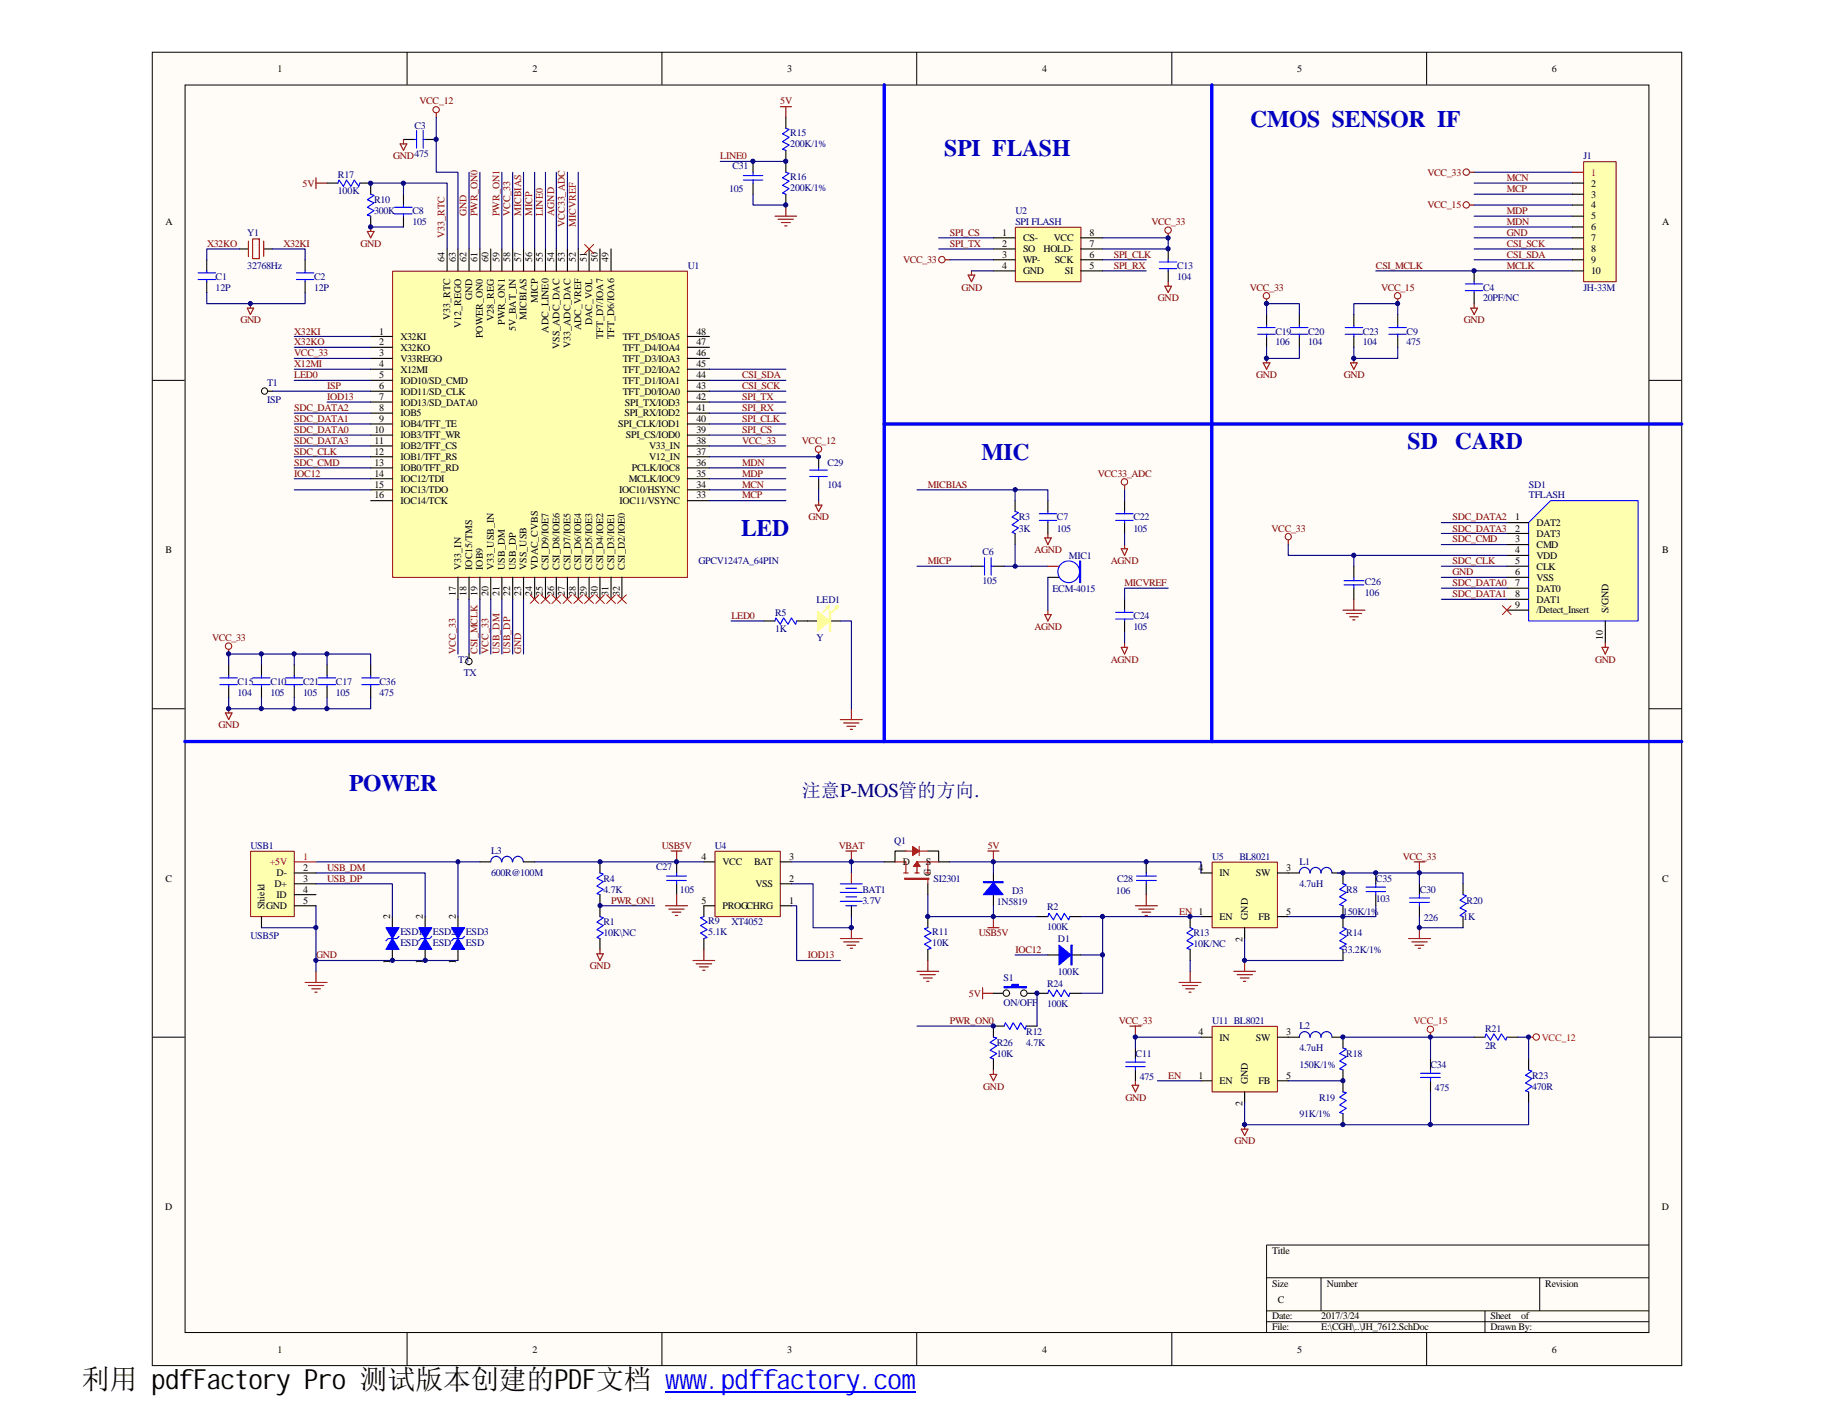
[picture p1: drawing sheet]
<svg xmlns="http://www.w3.org/2000/svg" width="279mm" height="216mm" viewBox="0 0 279 216" stroke-linecap="round" stroke-linejoin="round" font-family="sans-serif">
<path d="M23.2 8h233v200.1h-233z" fill="#fffcf8"/>
<path d="M23.2 8h233v200.1h-233z" fill="none" stroke="#000" stroke-width=".15"/>
<path d="M28.2 13h223v190h-223z" fill="#fffcf8"/>
<g fill="none" stroke="#000" stroke-width=".15">
<path d="M28.2 13h223v190h-223zM62 7.9v5M100.8 7.9v5M139.7 7.9v5M178.5 7.9v5M217.3 7.9v5M23.2 58h5M251.2 58h5M23.2 108h5M251.2 108h5M23.2 158h5M251.2 158h5"/>
<path d="M193 194.7h58.2M193 199.7h58.2M201.3 194.7v5M226.2 199.7v3.3M234.6 194.7v5M251.2 189.7h-58.2v13.3M62 203v5.1M100.8 203v5.1M139.7 203v5.1M178.5 203v5.1M193 201.4h58.2M217.3 203v5.1"/>
</g>
<g fill="none" stroke="#000" stroke-width=".17">
<path d="M31.5 39.6v1.7M36.5 37.9h1.3M40.2 37.9h1.3M46.5 39.6v1.7M61.5 21.3h1.6M64.8 21.3h1.7M178 37.9v1.7M31.5 42.9v1.7M46.5 42.9v1.7M178 41.3v1.6M171.3 76.3v1.6M171.3 79.6v1.7"/>
<path d="M116.4 94.6h1.7M121.4 94.6h1.6M34.8 101.3v1.7M34.8 104.6v1.7M39.8 101.3v1.7M39.8 104.6v1.7"/>
</g>
<path d="M37.8 36.7v2.4M38.5 36.4h1v3h-1zM40.2 36.7v2.4" fill="none" stroke="#bf0000" stroke-width=".17"/>
<g fill="none" stroke="#00f" stroke-width=".17">
<path d="M63.5 19.9v2.7M64.5 19.9v2.7M63.1 21.3h.4M64.5 21.3h.3M176.6 39.9h2.7M178 39.6v.3M30.2 41.6h2.7M30.2 42.6h2.7M31.5 41.3v.3M31.5 42.6v.3M45.2 41.6h2.6M45.2 42.6h2.6"/>
<path d="M46.5 41.3v.3M46.5 42.6v.3M176.6 40.9h2.7M178 40.9v.4M170 78.3h2.6M170 79.3h2.6M171.3 77.9v.4M171.3 79.3v.3M118.1 94.6l.1-.5 .7 1 .5-1 .7 1 .5-1 .6 1 .2-.5M33.5 103.3h2.7M33.5 104.3h2.7M34.8 103v.3"/>
<path d="M34.8 104.3v.3M38.5 103.3h2.6M38.5 104.3h2.6M39.8 103v.3M39.8 104.3v.3"/>
</g>
<path d="M31.5 44.6v1.7h15v-1.7M39.8 99.7v1.6M39.8 106.3v1.7" fill="none" stroke="#000080" stroke-width=".17"/>
<path d="M37.7 46.9h1l-.6 1zM38.1 46.3v.6M124.2 77h1l-.5 .9zM124.7 76.3v.7M171.3 74v.6M34.8 99v.7M170.8 83.6h1l-.5 1zM171.3 83v.6M34.3 108.6h1l-.5 1zM34.8 108v.6" fill="none" stroke="#800000" stroke-width=".17"/>
<g fill="none" stroke="#800000" stroke-width=".15">
<circle cx="171.3" cy="73.4" r=".49"/>
<circle cx="34.8" cy="98.4" r=".49"/>
</g>
<path d="M154.7 34.7h10v8.2h-10z" fill="#ffffb0"/>
<g fill="none" stroke="#800000" stroke-width=".15">
<path d="M154.7 34.6h10v8.3h-10z"/>
<circle cx="143.5" cy="39.6" r=".48"/>
<circle cx="177.9" cy="35.1" r=".49"/>
</g>
<path d="M151.3 36.2h3.3M151.3 37.9h3.3M151.3 39.6h3.3M164.6 36.2h3.4M164.6 37.9h3.4M164.6 39.6h3.4M151.3 41.3h3.3M164.6 41.3h3.4M206.2 86.3v1.7M206.2 89.6v1.7M49.8 101.3v1.7M49.8 104.6v1.7" fill="none" stroke="#000" stroke-width=".17"/>
<path d="M144 39.6h.7M178 35.6v.6M147.5 41.9h1l-.5 1zM148 41.3v.6M177.5 43.6h1l-.5 1zM178 42.9v.7M204.6 93h3.3M205.1 93.5h2.3M205.6 94h1.3M206.1 94.4h.3M206.2 91.3v1.7" fill="none" stroke="#800000" stroke-width=".17"/>
<path d="M143 36.2h8.3M143 37.9h8.3M144.7 39.6h6.6M168 39.6h6.6M148 41.3h3.3M168 41.3h6.6" fill="none" stroke="#000080" stroke-width=".17"/>
<path d="M204.8 89.1h3M204.8 88.5h3M206.2 88v.5M206.2 89.1v.5M48.5 103.3h2.6M48.5 104.3h2.6M49.8 103v.3M49.8 104.3v.3" fill="none" stroke="#00f" stroke-width=".17"/>
<path d="M236.2 76.3h13.4v18.3h-16.7v-15z" fill-rule="evenodd" fill="#ffffb0" stroke="#00f" stroke-width=".15"/>
<g fill="none" stroke="#000" stroke-width=".17">
<path d="M154.6 76.3v1.6M159.6 76.3v1.6M159.6 79.6v1.7M229.6 79.6h3.3M148 86.3h1.7M151.3 86.3h1.7M154.6 81.3v1.7M159.6 88h1.7M171.3 91.3v1.7M171.3 94.6v1.7M229.6 81.3h3.3M229.6 83h3.3"/>
<path d="M229.6 84.6h3.3M229.6 86.3h3.3M229.6 88h3.3M229.6 89.6h3.3M229.6 91.3h3.3M229.6 93h3.3M244.6 94.6v3.4"/>
</g>
<path d="M154.6 74.6v1.7M139.7 86.3h8.3M153 86.3h6.6M154.6 83v3.3M219.6 83h10M219.6 86.3h10M219.6 89.6h10M219.6 88h10M219.6 81.3h10M219.6 91.3h10" fill="none" stroke="#000080" stroke-width=".17"/>
<circle cx="196.2" cy="81.8" r=".48" fill="none" stroke="#800000" stroke-width=".15"/>
<path d="M159.2 93.6h.9l-.5 1zM159.6 93v.6M170.8 98.6h1l-.5 1.1zM171.3 98v.6M196.3 82.3v.7" fill="none" stroke="#800000" stroke-width=".17"/>
<path d="M228.9 92.3l1.3 1.3M230.2 92.3l-1.3 1.3" fill="none" stroke="#f00" stroke-width=".15"/>
<g fill="none" stroke="#00f" stroke-width=".17">
<path d="M154.6 77.9l.6 .2-1 .7 1 .5-1 .7 1 .4-1 .7 .4 .2M158.3 78.3h2.7M158.3 79.3h2.7M159.6 77.9v.4M159.6 79.3v.3M149.7 86.3h.3M150 85v2.6M151 86.3h.3M151 85v2.6M170 93.3h2.6M170 94.3h2.6M171.3 93v.3"/>
<path d="M171.3 94.3v.3"/>
<circle cx="162.8" cy="87.1" r="1.65"/>
</g>
<path d="M159.6 86.3h1.7" fill="none" stroke="#f00" stroke-width=".17"/>
<path d="M164.5 85.5h.1v3.3h-.1z" fill-rule="evenodd" fill="#00f" stroke="#00f" stroke-width=".15"/>
<path d="M59.9 41.4h44.8v46.6h-44.8z" fill="#ffffb0"/>
<g fill="none" stroke="#800000" stroke-width=".15">
<path d="M59.8 41.3h44.9v46.7h-44.9z"/>
<circle cx="66.4" cy="16.7" r=".48"/>
<circle cx="124.7" cy="68.4" r=".49"/>
</g>
<g fill="none" stroke="#000" stroke-width=".17">
<path d="M61.5 29.6v1.6M61.5 32.9v1.7M68.1 37.9v3.4M69.8 37.9v3.4M71.5 37.9v3.4M73.1 37.9v3.4M74.8 37.9v3.4M76.5 37.9v3.4M78.1 37.9v3.4M79.8 37.9v3.4M81.4 37.9v3.4M83.1 37.9v3.4"/>
<path d="M84.8 37.9v3.4M86.4 37.9v3.4M88.1 37.9v3.4M89.7 37.9v3.4M91.4 37.9v3.4M93.1 37.9v3.4M56.5 52.9h3.3M56.5 56.3h3.3M56.5 59.6h3.3M56.5 58h3.3M56.5 54.6h3.3M56.5 51.3h3.3"/>
<path d="M104.7 52.9h3.4M104.7 56.3h3.4M104.7 59.6h3.4M104.7 58h3.4M104.7 54.6h3.4M104.7 51.3h3.4M56.5 76.3h3.3M56.5 74.6h3.3M56.5 72.9h3.3M56.5 71.3h3.3M56.5 67.9h3.3M56.5 66.3h3.3"/>
<path d="M56.5 69.6h3.3M56.5 64.6h3.3M56.5 62.9h3.3M56.5 61.3h3.3M104.7 76.3h3.4M104.7 74.6h3.4M104.7 72.9h3.4M104.7 71.3h3.4M104.7 67.9h3.4M104.7 66.3h3.4M104.7 69.6h3.4M104.7 64.6h3.4"/>
<path d="M104.7 62.9h3.4M104.7 61.3h3.4M69.8 88v3.3M71.5 88v3.3M73.1 88v3.3M74.8 88v3.3M76.5 88v3.3M78.1 88v3.3M79.8 88v3.3M81.4 88v3.3M83.1 88v3.3M84.8 88v3.3"/>
<path d="M86.4 88v3.3M88.1 88v3.3M89.7 88v3.3M91.4 88v3.3M93.1 88v3.3M94.7 88v3.3M91.4 131.3v1.7M91.4 136.3v1.7M103.1 131.3v1.7M103.1 134.7v1.6M107.2 138v1.7M129.7 138v1.7"/>
<path d="M138 129.7h-1.6v1.6h-1.7M141.4 129.7h1.6v1.6h1.7M141.4 134.7v1.6M141.4 139.7v1.7M151.3 133v1.7M151.3 136.3v1.7M174.6 131.3v1.7M174.6 134.7v1.6M181.3 139.7v1.7M216.2 134.7v1.6M216.2 138v1.7M107.2 143v1.7"/>
<path d="M141.4 144.7v1.6M151.3 156.3h1.7M156.3 156.3h1.7M181.3 144.7v1.6"/>
</g>
<path d="M89.1 37.3l1.3 1.3M90.4 37.3l-1.3 1.3M80.8 90.6l1.3 1.3M82.1 90.6l-1.3 1.3" fill="none" stroke="#f00" stroke-width=".15"/>
<g fill="none" stroke="#000080" stroke-width=".17">
<path d="M71.5 26.2v11.7M73.1 26.2v11.7M76.5 26.2v11.7M78.1 26.2v11.7M79.8 26.2v11.7M81.4 26.2v11.7M84.8 26.2v11.7M86.4 26.2v11.7M88.1 26.2v11.7M44.8 51.3h11.7M44.8 52.9h11.7M44.8 54.6h11.7"/>
<path d="M108.1 56.3h11.6M44.8 71.3h11.7M44.8 67.9h11.7M44.8 66.3h11.7M44.8 64.6h11.7M44.8 69.6h11.7M108.1 76.3h11.6M108.1 74.6h11.6M108.1 72.9h11.6M108.1 71.3h11.6M108.1 67.9h11.6M108.1 66.3h11.6"/>
<path d="M108.1 64.6h11.6M108.1 62.9h11.6M108.1 61.3h11.6M69.8 91.3v8.4M74.8 91.3v8.4M76.5 91.3v8.4M78.1 91.3v8.4M79.8 91.3v8.4M111.4 94.6h5"/>
</g>
<g fill="none" stroke="#00f" stroke-width=".17">
<path d="M60.1 31.6h2.7M60.1 32.6h2.7M61.5 31.2v.4M61.5 32.6v.3M91.4 133l.5 .2-1 .6 1 .5-1 .7 1 .5-1 .6 .5 .2M101.6 134.2h3M101.6 133.5h3M103.1 133v.5M103.1 134.2v.5M107.2 139.7l-.5 .1 1 .7-1 .5 1 .6-1 .6 1 .6-.5 .2M128 134.7h3.4M128 137.3h3.4"/>
<path d="M128 136h3.4M128.9 135.3h1.6M128.9 138h1.6M128.9 136.7h1.6M149.8 134.3h3v.2h-3zM173.1 134.2h3M173.1 133.5h3M174.6 133v.5M174.6 134.2v.5M214.8 137.5h3M214.8 136.8h3M216.2 136.3v.5"/>
<path d="M216.2 137.5v.5M141.4 141.4l-.6 .1 1.1 .7-1.1 .5 1.1 .6-1.1 .5 1.1 .7-.5 .2M153 156.3l.2-.5 .6 1 .5-1 .7 1 .5-1 .7 1 .1-.5M181.3 141.4l.5 .1-1 .7 1 .5-1 .6 1 .5-1 .7 .5 .2"/>
</g>
<g fill="none" stroke="#800000" stroke-width=".17">
<path d="M66.5 17.2v.7M56 35.3h1l-.5 .9zM56.5 34.6v.7M61 21.9h1l-.5 1zM61.5 21.3v.6M124.7 69v.6M159.2 82h.9l-.5 1zM159.6 81.3v.7M128 109.6h3.4M128.5 110.2h2.4M129 110.7h1.3M129.5 111.1h.4"/>
<path d="M129.7 108v1.6M101.4 138h3.3M101.9 138.5h2.3M102.2 129.7h1.7M102.4 139h1.3M102.9 139.5h.4M103.1 129.7v1.6M103.1 136.3v1.7M128.9 129.7h1.6M129.7 129.7v1.6M151.3 139.7v1.7M173 138h3.3"/>
<path d="M173.5 138.5h2.3M174 139h1.3M174.5 139.5h.3M174.6 136.3v1.7M128 143h3.4M128.5 143.5h2.4M129 144h1.3M129.5 144.5h.4M129.7 141.4v1.6M139.7 148h3.3M140.2 148.5h2.3M140.7 149h1.3"/>
<path d="M141.2 149.5h.3M141.4 146.3v1.7M150.5 141.4h1.7M179.6 149.7h3.4M180.1 150.2h2.4M180.6 150.7h1.3M181.1 151.2h.3M181.3 148v1.7M214.6 143h3.3M215.1 143.5h2.3M215.6 144h1.3M216.1 144.5h.3"/>
<path d="M216.2 141.4v1.6"/>
</g>
<path d="M134.7 64.6h121.5" fill="none" stroke="#00f" stroke-width=".51"/>
<g fill="none" stroke="#f00" stroke-width=".17">
<path d="M129.7 133v1.7M136.4 131.3h1.6v1.7M137.7 133h.6M137.8 133.8h3.7v.2h-3.7zM138 129.7h1M139 129l1 .7-1 .6zM139.4 133h.6M139.7 131.3l.5 .7h-1zM139.7 132v1M139.7 131.3h3.3M140 129v1.3M140 129.7h1.4"/>
<path d="M141 133h.7M141.4 131.3v1.7M141.4 134v.7"/>
</g>
<g fill="#f00" stroke="#f00" stroke-width=".15">
<path d="M139.7 131.3l.5 .7h-1z" fill-rule="evenodd"/>
<path d="M139 129l1 .7-1 .6z" fill-rule="evenodd"/>
</g>
<path d="M151.3 134.5l1.5 1.8h-3z" fill-rule="evenodd" fill="#00f" stroke="#00f" stroke-width=".17"/>
<path d="M109 129.8h9.9v9.9h-9.9z" fill="#ffffb0"/>
<path d="M108.9 129.7h10v10h-10z" fill="none" stroke="#800000" stroke-width=".15"/>
<path d="M107.2 131.3h1.7M107.2 138h1.7M118.9 131.3h1.7M118.9 134.7h1.7M118.9 138h1.7M196.3 133h1.7M202.9 133h1.7v1.7M204.6 138v3.4M204.6 144.7v1.6" fill="none" stroke="#000" stroke-width=".17"/>
<g fill="none" stroke="#800000" stroke-width=".17">
<path d="M150.5 129.7h1.7M151.3 129.7v1.6M215.4 131.3h1.7M216.2 131.3v1.7M46.5 149.7h3.3M47 150.2h2.3M47.5 150.7h1.3M48 151.2h.3M48.1 148v1.7M105.6 146.3h3.3M106 146.9h2.4M106.6 147.3h1.3"/>
<path d="M107.1 147.8h.3M107.2 144.7v1.6M149.7 150.5v1.7M149.7 151.3h1.6"/>
</g>
<path d="M91.4 138h8.3M120.6 131.3h14.1M129.7 131.3v1.7M144.7 131.3h38.3v1.7M151.3 131.3v1.7M151.3 138v1.7M164.6 139.7h3.4v11.6h-3.4M154.6 145.5h5M158 151.3v5M164.6 145.5h3.4" fill="none" stroke="#000080" stroke-width=".17"/>
<path d="M184.6 12.9v100.1" fill="none" stroke="#00f" stroke-width=".51"/>
<path d="M198 133a.81 .81 0 0 1 .8-.8 .81 .81 0 0 1 .8 .8M199.6 133a.83 .83 0 0 1 .8-.8 .83 .83 0 0 1 .9 .8 .83 .83 0 0 1 .8-.8 .83 .83 0 0 1 .8 .8" fill="none" stroke="#0000bf" stroke-width=".17"/>
<path d="M204.6 134.7l.5 .1-1 .7 1 .5-1 .7 1 .5-1 .6 .5 .2M204.6 141.4l.5 .1-1 .7 1 .5-1 .6 1 .5-1 .7 .5 .2" fill="none" stroke="#00f" stroke-width=".17"/>
<path d="M184.7 131.4h9.9v10h-9.9z" fill="#ffffb0"/>
<g fill="none" stroke="#800000" stroke-width=".15">
<path d="M184.7 131.4h9.9v10h-9.9z"/>
<circle cx="192.9" cy="45.1" r=".49"/>
<circle cx="212.9" cy="45.1" r=".49"/>
</g>
<g fill="none" stroke="#000" stroke-width=".17">
<path d="M119.7 17.9v1.7M49.8 27.9h1.7M54.8 27.9h1.7v1.7M56.5 32.9v1.7M114.7 24.6v1.6M114.7 27.9v1.7M119.7 22.9v3.3M119.7 29.6v1.6M193 47.9v1.7M193 51.3v1.6M198 47.9v1.7M198 51.3v1.6"/>
<path d="M206.2 47.9v1.7M206.2 51.3v1.6M212.9 47.9v1.7M212.9 51.3v1.6M124.7 69.6v1.7M124.7 72.9v1.7M183 139.7h1.6M183 133h1.6M194.6 139.7h1.7M194.6 133h1.7M151.3 151.3h2.5M189.6 141.4v1.6"/>
</g>
<g fill="none" stroke="#800000" stroke-width=".17">
<path d="M118.9 16.3h1.7M119.7 16.3v1.6M48.1 27.1v1.6M48.1 27.9h1.7M118.1 32.9h3.3M118.5 33.4h2.4M119 33.9h1.4M119.5 34.4h.4M119.7 31.2v1.7M192.4 55.3h1.1l-.5 1zM193 45.6v.7M193 54.6v.7"/>
<path d="M212.9 45.6v.7M188 148h3.3M188.5 148.5h2.3M188.9 149h1.4M189.4 149.5h.4M189.6 146.3v1.7"/>
</g>
<g fill="none" stroke="#000080" stroke-width=".17">
<path d="M56.5 34.6h5M83.1 26.2v11.7M109.7 24.6h10M114.7 29.6v1.6h5M108.1 58h11.6M108.1 59.6h11.6M193 52.9v1.7h5v-1.7M193 47.9v-1.6h5v1.6M44.8 62.9h11.7M124.7 74.6v1.7M71.5 91.3v8.4M73.1 91.3v8.4"/>
<path d="M189.6 143v3.3h15"/>
</g>
<g fill="none" stroke="#00f" stroke-width=".17">
<path d="M119.7 19.6l.5 .1-1 .7 1 .5-1 .7 1 .5-1 .6 .5 .2M51.5 27.9l.1-.5 .7 1 .5-1 .7 1 .5-1 .7 1 .1-.5M56.5 29.6l.5 .2-1 .6 1 .5-1 .7 1 .5-1 .7 .5 .1M113.2 27.4h3M113.2 26.8h3M114.7 26.2v.6M114.7 27.4v.5M119.7 26.2l.5 .2-1 .7 1 .5-1 .6 1 .5-1 .7 .5 .2M191.6 49.9h2.7M191.6 50.9h2.7M193 49.6v.3M193 50.9v.4"/>
<path d="M196.6 49.9h2.7M196.6 50.9h2.7M198 49.6v.3M198 50.9v.4M204.9 49.9h2.7M204.9 50.9h2.7M206.2 49.6v.3M206.2 50.9v.4M211.6 49.9h2.6M211.6 50.9h2.6M212.9 49.6v.3M212.9 50.9v.4"/>
<path d="M123.4 71.6h2.6M123.4 72.6h2.6M124.7 71.3v.3M124.7 72.6v.3"/>
</g>
<circle cx="153.3" cy="151.3" r=".49" fill="#fffcf8" stroke="#000" stroke-width=".15"/>
<path d="M155.5 151.3h2.5" fill="none" stroke="#000" stroke-width=".17"/>
<circle cx="156" cy="151.3" r=".49" fill="#fffcf8" stroke="#000" stroke-width=".15"/>
<g fill="none" stroke="#00f" stroke-width=".17">
<path d="M153 150.3h3.3v.2M153 150.5h3.3M153 150.3v.2M153 150.3l3.3 .2M154.2 150.3v-.3h1v.3M154.2 150.3h1M154.2 150.2h1M154.2 150l1 .2M154.2 150.2l1 .1M155.2 150l-1 .2M155.2 150.2l-1 .1M156.3 150.3l-3.3 .2"/>
<path d="M204.6 159.7l.5 .2-1 .6 1 .5-1 .7 1 .5-1 .7 .5 .1M204.6 166.4l.5 .1-1 .7 1 .5-1 .7 1 .5-1 .6 .5 .2M216.4 164.2h3M216.4 163.5h3M217.9 163v.5M217.9 164.2v.5"/>
</g>
<path d="M171.3 96.3v1.7M178 89.6h-6.7v1.7" fill="none" stroke="#000080" stroke-width=".17"/>
<path d="M196.3 158h1.7M202.9 158h1.7v1.7M204.6 163v3.4M204.6 169.7v1.7M217.9 161.3v1.7M217.9 164.7v1.7" fill="none" stroke="#000" stroke-width=".17"/>
<path d="M198 158a.81 .81 0 0 1 .8-.8 .81 .81 0 0 1 .8 .8M199.6 158a.83 .83 0 0 1 .8-.8 .83 .83 0 0 1 .9 .8 .83 .83 0 0 1 .8-.8 .83 .83 0 0 1 .8 .8" fill="none" stroke="#0000bf" stroke-width=".17"/>
<path d="M189.1 172h1l-.5 1zM189.6 171.4v.6" fill="none" stroke="#800000" stroke-width=".17"/>
<circle cx="234" cy="158" r=".49" fill="none" stroke="#f00" stroke-width=".15"/>
<path d="M232.9 158h.7" fill="none" stroke="#f00" stroke-width=".17"/>
<path d="M184.7 156.4h9.9v10h-9.9z" fill="#ffffb0"/>
<g fill="none" stroke="#800000" stroke-width=".15">
<path d="M184.7 156.4h9.9v10h-9.9z"/>
<circle cx="223.4" cy="26.2" r=".48"/>
<circle cx="223.4" cy="31.2" r=".48"/>
</g>
<g fill="none" stroke="#000" stroke-width=".17">
<path d="M44.8 101.3v1.7M44.8 104.6v1.7M91.4 138v1.7M209.6 133v1.7M209.6 136.3v1.7M222.9 134.7v1.6M222.9 139.7v1.7M91.4 143v1.7M151.3 156.3v1.7M183 158h1.6M194.6 158h1.7M224.6 158h1.6"/>
<path d="M229.6 158h1.6M151.3 161.3v1.7M183 164.7h1.6M189.6 166.4v1.6M194.6 164.7h1.7M232.9 161.3v1.7M232.9 166.4v1.6"/>
</g>
<g fill="none" stroke="#00f" stroke-width=".17">
<path d="M43.5 103.3h2.6M43.5 104.3h2.6M44.8 103v.3M44.8 104.3v.3M91.4 139.7l.5 .1-1 .7 1 .5-1 .6 1 .6-1 .6 .5 .2M208.1 135.8h3M208.1 135.2h3M209.6 134.7v.5M209.6 135.8v.5M222.9 136.3l.5 .2-1 .7 1 .5-1 .6 1 .5-1 .7 .5 .2M151.3 158l.5 .2-1 .6 1 .5-1 .7 1 .5-1 .7 .5 .1M226.2 158l.2-.5 .7 1 .5-1 .6 1 .5-1 .7 1 .2-.5"/>
<path d="M232.9 163l.5 .2-1 .6 1 .5-1 .7 1 .5-1 .7 .5 .2"/>
</g>
<circle cx="217.9" cy="156.8" r=".49" fill="none" stroke="#f00" stroke-width=".15"/>
<path d="M217.9 157.4v.6" fill="none" stroke="#f00" stroke-width=".17"/>
<path d="M223.9 31.2h.7M223.9 26.2h.7M205.7 55.3h1.1l-.6 1zM206.2 54.6v.7M244.1 98.6h.9l-.4 1.1zM244.6 98v.6M90.9 145.3h1l-.5 1zM91.4 144.7v.6M150.8 163.7h1l-.5 1zM151.3 163v.7" fill="none" stroke="#800000" stroke-width=".17"/>
<g fill="none" stroke="#000080" stroke-width=".17">
<path d="M66.5 17.9v8.3h3.3v11.7M36.5 37.9h-5v1.7M41.5 37.9h5v1.7M56.5 27.9h11.6v10M61.5 27.9v1.7M168 36.2h10v1.7h-10M224.6 26.2h15M224.6 27.9h15M224.6 29.6h15M224.6 31.2h15M224.6 32.9h15M224.6 34.6h15"/>
<path d="M224.6 36.2h15M224.6 37.9h15M224.6 39.6h15M44.8 56.3h11.7M206.2 47.9v-1.6h6.7v1.6M206.2 52.9v1.7h6.7v-1.7M49.8 61.3h6.7M108.1 69.6h16.6M139.7 74.6h19.9v1.7M171.3 74.6v1.7M219.6 79.6h10M44.8 99.7v1.6"/>
<path d="M159.6 88v5M171.3 81.3v1.7M229.6 84.6h-23.4v1.7M34.8 101.3v-1.6h15v1.6M34.8 106.3v1.7h15v-1.7M44.8 106.3v1.7M81.4 131.3h25.8M120.6 138h.8v8.3h6.6M120.6 134.7h3.3v6.7h5.8v-1.7M141.4 136.3v3.4h16.6M209.6 138v1.7h-13.3M216.2 133v1.7"/>
<path d="M139.7 156.3h11.6M204.6 158h20M217.9 158v3.3M189.6 168v3.4h43.3v-3.4M196.3 164.7h8.3M217.9 166.4v5"/>
</g>
<path d="M134.7 12.9v100.1M28.2 113h228" fill="none" stroke="#00f" stroke-width=".51"/>
<path d="M241.3 24.7h4.9v18.2h-4.9z" fill="#ffffb0"/>
<path d="M241.3 24.6h4.9v18.3h-4.9z" fill="none" stroke="#800000" stroke-width=".15"/>
<path d="M239.6 26.2h1.6" fill="none" stroke="#f00" stroke-width=".17"/>
<path d="M239.6 27.9h1.6M239.6 29.6h1.6M239.6 31.2h1.6M239.6 32.9h1.6M239.6 34.6h1.6M239.6 36.2h1.6M239.6 37.9h1.6M239.6 39.6h1.6M239.6 41.3h1.6M71.5 99.7v1.6" fill="none" stroke="#000" stroke-width=".17"/>
<path d="M203.8 133h19.1v1.7M216.2 139.7v1.7h6.7M231.2 158h1.7v3.3" fill="none" stroke="#000080" stroke-width=".17"/>
<path d="M82.4 90.6l1.4 1.3M83.8 90.6l-1.4 1.3M84.1 90.6l1.3 1.3M85.4 90.6l-1.3 1.3M85.8 90.6l1.3 1.3M87.1 90.6l-1.3 1.3M87.4 90.6l1.4 1.3M88.8 90.6l-1.4 1.3M89.1 90.6l1.3 1.3M90.4 90.6l-1.3 1.3" fill="none" stroke="#f00" stroke-width=".15"/>
<circle cx="71.4" cy="100.8" r=".49" fill="#fffcf8" stroke="#000" stroke-width=".15"/>
<g fill="none" stroke="#000" stroke-width=".17">
<path d="M39.8 59.6h1.7M56.5 101.3v1.7M56.5 104.6v1.7M59.8 139.7v1.7M64.8 139.7v1.7M69.8 139.7v1.7M73.1 131.3h1.7M79.8 131.3h1.6M158 139.7h1.6M163 139.7h1.6M59.8 144.7v1.6M64.8 144.7v1.6"/>
<path d="M69.8 144.7v1.6M158 151.3h1.6M163 151.3h1.6M173 159.7v1.6M173 163v1.7"/>
</g>
<g fill="none" stroke="#00f" stroke-width=".17">
<path d="M55.1 103.3h2.7M55.1 104.3h2.7M56.5 103v.3M56.5 104.3v.3M159.6 139.7l.2-.6 .7 1.1 .5-1.1 .7 1.1 .4-1.1 .7 1.1 .2-.5M60.8 142.7l-.3 .3h-1.4l-.3 .3M65.8 142.7l-.4 .3h-1.3l-.3 .3M70.8 142.7l-.4 .3h-1.3l-.3 .3M159.6 151.3l.2-.5 .7 1 .5-1 .7 1 .4-1 .7 1 .2-.5M171.5 162.5h3M171.5 161.8h3M173 161.3v.5"/>
<path d="M173 162.5v.5"/>
</g>
<g fill="none" stroke="#000080" stroke-width=".17">
<path d="M41.5 59.6h15M209.6 41.3h30M44.8 72.9h11.7M49.8 99.7h6.7v1.6M128 94.6h1.7v13.4M196.3 83v1.6h9.9M56.5 106.3v1.7h-6.7M48.1 133h16.7v6.7M48.1 134.7h11.7v5M48.1 131.3h25M48.1 138v8.3M69.8 131.3v8.4"/>
<path d="M168 139.7h15M69.8 146.3h-21.7v1.7M181.3 146.3v1.7M183 158h-10v1.7M176.3 164.7h6.7"/>
</g>
<path d="M74.8 131.3a.83 .83 0 0 1 .8-.8 .83 .83 0 0 1 .8 .8M76.5 131.3a.81 .81 0 0 1 .8-.8 .81 .81 0 0 1 .8 .8M78.1 131.3a.81 .81 0 0 1 .8-.8 .81 .81 0 0 1 .8 .8" fill="none" stroke="#0000bf" stroke-width=".17"/>
<g fill="#00f" stroke="#00f" stroke-width=".17">
<path d="M58.8 141.4h2l-1 1.6z" fill-rule="evenodd"/>
<path d="M59.8 143l1 1.7h-2z" fill-rule="evenodd"/>
<path d="M63.8 141.4h2l-1 1.6z" fill-rule="evenodd"/>
<path d="M64.8 143l1 1.7h-2z" fill-rule="evenodd"/>
<path d="M68.8 141.4h2l-1 1.6z" fill-rule="evenodd"/>
<path d="M69.8 143l1 1.7h-2z" fill-rule="evenodd"/>
</g>
<path d="M172.1 156.3h1.7M173 156.3v1.7M172.5 165.4h1l-.5 1zM173 164.7v.7" fill="none" stroke="#800000" stroke-width=".17"/>
<circle cx="40.3" cy="59.6" r=".48" fill="#fffcf8" stroke="#000" stroke-width=".15"/>
<path d="M224.6 41.3v1.6M224.6 44.6v1.7M123 94.6h1.7M126.5 94.6h1.5M159.6 145.5h1.7M163 145.5h1.6" fill="none" stroke="#000" stroke-width=".17"/>
<path d="M223.2 43.3h2.7M223.2 44.3h2.7M224.6 42.9v.4M224.6 44.3v.3M163.2 144h.1v3h-.1z" fill="none" stroke="#00f" stroke-width=".17"/>
<path d="M224.1 46.9h1l-.5 1zM224.6 46.3v.6" fill="none" stroke="#800000" stroke-width=".17"/>
<path d="M161.3 144l1.9 1.5-1.9 1.5z" fill-rule="evenodd" fill="#00f" stroke="#00f" stroke-width=".17"/>
<path d="M44.8 74.6h11.7" fill="none" stroke="#000080" stroke-width=".17"/>
<path d="M90.8 90.6l1.3 1.3M92.1 90.6l-1.3 1.3M92.4 90.6l1.4 1.3M93.8 90.6l-1.4 1.3M94.1 90.6l1.3 1.3M95.4 90.6l-1.3 1.3" fill="none" stroke="#f00" stroke-width=".15"/>
<path d="M124.5 93.1l1.9 1.5-1.9 1.5z" fill-rule="evenodd" fill="#ff0" stroke="#ff0" stroke-width=".17"/>
<path d="M125.9 92.5l.5-.2-1 1M126.4 93.1h.1v3h-.1zM126.4 92.3l-.2 .5M127.7 92.3l-1 1M127.7 92.3l-.5 .2M127.7 92.3l-.1 .5" fill="none" stroke="#ff0" stroke-width=".17"/>
<path d="M38.2 129.8h6.6v9.9h-6.6z" fill="#ffffb0"/>
<path d="M38.2 129.7h6.6v10h-6.6z" fill="none" stroke="#800000" stroke-width=".15"/>
<path d="M44.8 131.3h3.3" fill="none" stroke="#f00" stroke-width=".17"/>
<path d="M39.8 139.7v1.7M44.8 133h3.3M44.8 134.7h3.3M44.8 138h3.3M44.8 136.3h3.3" fill="none" stroke="#000" stroke-width=".17"/>
<path d="M44.8 58h11.7M39.8 141.4h8.3" fill="none" stroke="#000080" stroke-width=".17"/>
<g fill="#000080" stroke="#000080" stroke-width=".15">
<circle cx="34.8" cy="108" r=".32"/>
<circle cx="34.8" cy="99.6" r=".32"/>
<circle cx="38.1" cy="46.2" r=".31"/>
<circle cx="39.8" cy="108" r=".32"/>
<circle cx="39.8" cy="99.6" r=".32"/>
<circle cx="44.8" cy="108" r=".32"/>
<circle cx="44.8" cy="99.6" r=".32"/>
<circle cx="48.1" cy="146.3" r=".31"/>
<circle cx="48.1" cy="141.3" r=".31"/>
<circle cx="49.8" cy="108" r=".32"/>
<circle cx="49.8" cy="99.6" r=".32"/>
<circle cx="56.4" cy="34.6" r=".32"/>
<circle cx="56.4" cy="27.9" r=".32"/>
<circle cx="59.8" cy="146.3" r=".32"/>
<circle cx="61.4" cy="27.9" r=".32"/>
<circle cx="64.8" cy="146.3" r=".32"/>
<circle cx="66.4" cy="21.2" r=".32"/>
<circle cx="69.8" cy="131.3" r=".31"/>
<circle cx="91.4" cy="138" r=".32"/>
<circle cx="91.4" cy="131.3" r=".32"/>
<circle cx="103.1" cy="131.3" r=".32"/>
<circle cx="114.7" cy="24.6" r=".32"/>
<circle cx="119.7" cy="31.2" r=".32"/>
<circle cx="119.7" cy="24.6" r=".32"/>
<circle cx="124.7" cy="69.6" r=".31"/>
<circle cx="129.7" cy="141.3" r=".32"/>
<circle cx="129.7" cy="131.3" r=".32"/>
<circle cx="141.3" cy="139.6" r=".32"/>
<circle cx="151.3" cy="156.3" r=".32"/>
<circle cx="151.3" cy="139.6" r=".32"/>
<circle cx="151.3" cy="131.3" r=".32"/>
<circle cx="154.7" cy="86.3" r=".31"/>
<circle cx="154.7" cy="74.6" r=".32"/>
<circle cx="158" cy="151.3" r=".31"/>
<circle cx="168" cy="145.5" r=".32"/>
<circle cx="168" cy="139.6" r=".32"/>
<circle cx="173" cy="158" r=".32"/>
<circle cx="174.6" cy="131.3" r=".31"/>
<circle cx="177.9" cy="37.9" r=".32"/>
<circle cx="177.9" cy="36.2" r=".32"/>
<circle cx="181.3" cy="139.6" r=".32"/>
<circle cx="189.6" cy="171.3" r=".31"/>
<circle cx="189.6" cy="146.3" r=".31"/>
<circle cx="192.9" cy="54.6" r=".32"/>
<circle cx="192.9" cy="46.2" r=".32"/>
<circle cx="204.6" cy="171.3" r=".32"/>
<circle cx="204.6" cy="164.7" r=".32"/>
<circle cx="204.6" cy="158" r=".32"/>
<circle cx="204.6" cy="139.6" r=".32"/>
<circle cx="204.6" cy="133" r=".32"/>
<circle cx="206.2" cy="84.6" r=".31"/>
<circle cx="206.2" cy="54.6" r=".31"/>
<circle cx="209.6" cy="133" r=".32"/>
<circle cx="212.9" cy="46.2" r=".32"/>
<circle cx="216.2" cy="141.3" r=".31"/>
<circle cx="216.2" cy="133" r=".31"/>
<circle cx="217.9" cy="171.3" r=".32"/>
<circle cx="217.9" cy="158" r=".32"/>
<circle cx="224.6" cy="41.2" r=".32"/>
<circle cx="232.9" cy="158" r=".31"/>
</g>
<path d="M101.4 212.1h38.1" fill="none" stroke="#00f" stroke-width=".21"/>
<text font-size="4.2" x="12.5" y="211.6">利用 pdfFactory Pro 测试版本创建的PDF文档 ww</text>
<text font-size="4.2" fill="#00f" x="103.5" y="211.6">w.pdffactory.com</text>
<g font-size="3.6" fill="#0000bf">
<text x="143.8" y="23.8">SPI FLASH</text>
<text x="190.5" y="19.3">CMOS SENSOR IF</text>
<text x="149.5" y="70.1">MIC</text>
<text x="214.4" y="68.4">SD</text>
<text x="221.7" y="68.4">CARD</text>
<text x="112.9" y="81.7">LED</text>
<text x="53.2" y="120.6">POWER</text>
</g>
<text font-size="2.9" fill="#000080" x="122.2" y="121.5">注意P-MOS管的方向.</text>
<g font-size="1.5">
<text x="42.3" y="10.9">1</text>
<text x="81.1" y="10.9">2</text>
<text x="119.9" y="10.9">3</text>
<text x="158.7" y="10.9">4</text>
<text x="197.6" y="10.9">5</text>
<text x="236.4" y="10.9">6</text>
<text x="242.4" y="28.4">2</text>
<text x="25.2" y="34.2">A</text>
<text x="152.7" y="35.9">1</text>
<text x="166" y="35.9">8</text>
<text x="242.4" y="30.1">3</text>
<text x="242.4" y="31.8">4</text>
<text x="242.4" y="33.4">5</text>
<text x="242.4" y="35.1">6</text>
<text x="253.2" y="34.2">A</text>
<text x="67.7" y="40" transform="rotate(-90 67.7 40)">64</text>
<text x="69.4" y="40" transform="rotate(-90 69.4 40)">63</text>
<text x="71.1" y="40" transform="rotate(-90 71.1 40)">62</text>
<text x="72.7" y="40" transform="rotate(-90 72.7 40)">61</text>
<text x="74.4" y="40" transform="rotate(-90 74.4 40)">60</text>
<text x="76.1" y="40" transform="rotate(-90 76.1 40)">59</text>
<text x="77.7" y="40" transform="rotate(-90 77.7 40)">58</text>
<text x="79.4" y="40" transform="rotate(-90 79.4 40)">57</text>
<text x="81.1" y="40" transform="rotate(-90 81.1 40)">56</text>
<text x="82.7" y="40" transform="rotate(-90 82.7 40)">55</text>
<text x="84.4" y="40" transform="rotate(-90 84.4 40)">54</text>
<text x="86.1" y="40" transform="rotate(-90 86.1 40)">53</text>
<text x="87.7" y="40" transform="rotate(-90 87.7 40)">52</text>
<text x="89.4" y="40" transform="rotate(-90 89.4 40)">51</text>
<text x="91.1" y="40" transform="rotate(-90 91.1 40)">50</text>
<text x="92.7" y="40" transform="rotate(-90 92.7 40)">49</text>
<text x="152.7" y="37.6">2</text>
<text x="152.7" y="39.3">3</text>
<text x="152.7" y="40.9">4</text>
<text x="155.9" y="36.8">CS-</text>
<text x="155.9" y="38.4">SO</text>
<text x="155.9" y="40.1">WP-</text>
<text x="155.9" y="41.8">GND</text>
<text x="159" y="38.4">HOLD-</text>
<text x="160.5" y="36.8">VCC</text>
<text x="160.7" y="40.1">SCK</text>
<text x="162.2" y="41.8">SI</text>
<text x="166" y="40.9">5</text>
<text x="166" y="39.3">6</text>
<text x="166" y="37.6">7</text>
<text x="242.4" y="36.8">7</text>
<text x="242.4" y="38.4">8</text>
<text x="242.4" y="40.1">9</text>
<text x="242.4" y="41.8">10</text>
<text x="71.9" y="45.8" transform="rotate(-90 71.9 45.8)">GND</text>
<text x="81.9" y="46.2" transform="rotate(-90 81.9 46.2)">MICP</text>
<text x="57.8" y="52.6">2</text>
<text x="57.8" y="51">1</text>
<text x="61" y="53.5">X32KO</text>
<text x="61" y="51.8">X32KI</text>
<text x="68.6" y="48.8" transform="rotate(-90 68.6 48.8)">V33_RTC</text>
<text x="70.2" y="50" transform="rotate(-90 70.2 50)">V12_REGO</text>
<text x="73.6" y="51.5" transform="rotate(-90 73.6 51.5)">POWER_ON0</text>
<text x="75.2" y="48.9" transform="rotate(-90 75.2 48.9)">V28_REG</text>
<text x="76.9" y="49.5" transform="rotate(-90 76.9 49.5)">PWR_ON1</text>
<text x="78.6" y="50.5" transform="rotate(-90 78.6 50.5)">5V_BAT_IN</text>
<text x="80.2" y="48.8" transform="rotate(-90 80.2 48.8)">MICBIAS</text>
<text x="83.6" y="50.7" transform="rotate(-90 83.6 50.7)">ADC_LINE0</text>
<text x="85.2" y="53.2" transform="rotate(-90 85.2 53.2)">VSS_ADC_DAC</text>
<text x="86.9" y="53" transform="rotate(-90 86.9 53)">V33_ADC_DAC</text>
<text x="88.6" y="50.3" transform="rotate(-90 88.6 50.3)">ADC_VREF</text>
<text x="90.2" y="49.6" transform="rotate(-90 90.2 49.6)">DAC_VOL</text>
<text x="91.9" y="51.7" transform="rotate(-90 91.9 51.7)">TFT_D7/IOA7</text>
<text x="93.6" y="51.7" transform="rotate(-90 93.6 51.7)">TFT_D6/IOA6</text>
<text x="94.9" y="53.5">TFT_D4/IOA4</text>
<text x="94.9" y="51.8">TFT_D5/IOA5</text>
<text x="106.1" y="52.6">47</text>
<text x="106.1" y="51">48</text>
<text x="57.8" y="56">4</text>
<text x="57.8" y="54.3">3</text>
<text x="57.8" y="57.6">5</text>
<text x="57.8" y="59.3">6</text>
<text x="61" y="56.8">X12MI</text>
<text x="61" y="55.1">V33REGO</text>
<text x="61" y="58.5">IOD10/SD_CMD</text>
<text x="94.9" y="58.5">TFT_D1/IOA1</text>
<text x="94.9" y="56.8">TFT_D2/IOA2</text>
<text x="94.9" y="55.1">TFT_D3/IOA3</text>
<text x="106.1" y="59.3">43</text>
<text x="106.1" y="57.6">44</text>
<text x="106.1" y="56">45</text>
<text x="106.1" y="54.3">46</text>
<text x="57.1" y="66">10</text>
<text x="57.8" y="61">7</text>
<text x="57.8" y="62.6">8</text>
<text x="57.8" y="64.3">9</text>
<text x="61" y="60.1">IOD11/SD_CLK</text>
<text x="61" y="61.8">IOD13/SD_DATA0</text>
<text x="61" y="63.5">IOB5</text>
<text x="61" y="65.1">IOB4/TFT_TE</text>
<text x="94.2" y="65.1">SPI_CLK/IOD1</text>
<text x="94.9" y="60.1">TFT_D0/IOA0</text>
<text x="95.1" y="63.5">SPI_RX/IOD2</text>
<text x="95.2" y="61.8">SPI_TX/IOD3</text>
<text x="106.1" y="66">39</text>
<text x="106.1" y="64.3">40</text>
<text x="106.1" y="62.6">41</text>
<text x="106.1" y="61">42</text>
<text x="57.1" y="67.6">11</text>
<text x="57.1" y="69.3">12</text>
<text x="57.1" y="71">13</text>
<text x="61" y="66.8">IOB3/TFT_WR</text>
<text x="61" y="68.5">IOB2/TFT_CS</text>
<text x="61" y="70.1">IOB1/TFT_RS</text>
<text x="61" y="71.8">IOB0/TFT_RD</text>
<text x="95.3" y="66.8">SPI_CS/IOD0</text>
<text x="96.3" y="71.8">PCLK/IOC8</text>
<text x="98.9" y="68.5">V33_IN</text>
<text x="98.9" y="70.1">V12_IN</text>
<text x="106.1" y="71">36</text>
<text x="106.1" y="67.6">38</text>
<text x="106.1" y="69.3">37</text>
<text x="57.1" y="72.6">14</text>
<text x="57.1" y="74.3">15</text>
<text x="57.1" y="75.9">16</text>
<text x="61" y="73.4">IOC12/TDI</text>
<text x="61" y="75.1">IOC13/TDO</text>
<text x="61" y="76.8">IOC14/TCK</text>
<text x="94.3" y="75.1">IOC10/HSYNC</text>
<text x="94.4" y="76.8">IOC11/VSYNC</text>
<text x="95.8" y="73.4">MCLK/IOC9</text>
<text x="106.1" y="74.3">34</text>
<text x="106.1" y="75.9">33</text>
<text x="106.1" y="72.6">35</text>
<text x="230.8" y="79.3">1</text>
<text x="230.8" y="81">2</text>
<text x="230.8" y="82.6">3</text>
<text x="234.1" y="80.1">DAT2</text>
<text x="234.1" y="81.8">DAT3</text>
<text x="234.1" y="83.5">CMD</text>
<text x="25.2" y="84.3">B</text>
<text x="70.2" y="86.8" transform="rotate(-90 70.2 86.8)">V33_IN</text>
<text x="71.9" y="86.8" transform="rotate(-90 71.9 86.8)">IOC15/TMS</text>
<text x="73.6" y="86.8" transform="rotate(-90 73.6 86.8)">IOB9</text>
<text x="75.2" y="86.8" transform="rotate(-90 75.2 86.8)">V33_USB_IN</text>
<text x="76.9" y="86.8" transform="rotate(-90 76.9 86.8)">USB_DM</text>
<text x="78.6" y="86.8" transform="rotate(-90 78.6 86.8)">USB_DP</text>
<text x="80.2" y="86.8" transform="rotate(-90 80.2 86.8)">VSS_USB</text>
<text x="81.9" y="86.8" transform="rotate(-90 81.9 86.8)">VDAC_CVBS</text>
<text x="83.6" y="86.8" transform="rotate(-90 83.6 86.8)">CSI_D9/IOE7</text>
<text x="85.2" y="86.8" transform="rotate(-90 85.2 86.8)">CSI_D8/IOE6</text>
<text x="86.9" y="86.8" transform="rotate(-90 86.9 86.8)">CSI_D7/IOE5</text>
<text x="88.6" y="86.8" transform="rotate(-90 88.6 86.8)">CSI_D6/IOE4</text>
<text x="90.2" y="86.8" transform="rotate(-90 90.2 86.8)">CSI_D5/IOE3</text>
<text x="91.9" y="86.8" transform="rotate(-90 91.9 86.8)">CSI_D4/IOE2</text>
<text x="93.6" y="86.8" transform="rotate(-90 93.6 86.8)">CSI_D3/IOE1</text>
<text x="95.2" y="86.8" transform="rotate(-90 95.2 86.8)">CSI_D2/IOE0</text>
<text x="230.8" y="84.3">4</text>
<text x="230.8" y="86">5</text>
<text x="230.8" y="87.6">6</text>
<text x="230.8" y="89.3">7</text>
<text x="234.1" y="85.1">VDD</text>
<text x="234.1" y="86.8">CLK</text>
<text x="234.1" y="88.5">VSS</text>
<text x="253.2" y="84.3">B</text>
<text x="69.4" y="90.8" transform="rotate(-90 69.4 90.8)">17</text>
<text x="71.1" y="90.8" transform="rotate(-90 71.1 90.8)">18</text>
<text x="72.7" y="90.8" transform="rotate(-90 72.7 90.8)">19</text>
<text x="74.4" y="90.8" transform="rotate(-90 74.4 90.8)">20</text>
<text x="76.1" y="90.8" transform="rotate(-90 76.1 90.8)">21</text>
<text x="77.7" y="90.8" transform="rotate(-90 77.7 90.8)">22</text>
<text x="79.4" y="90.8" transform="rotate(-90 79.4 90.8)">23</text>
<text x="81.1" y="90.8" transform="rotate(-90 81.1 90.8)">24</text>
<text x="82.7" y="90.8" transform="rotate(-90 82.7 90.8)">25</text>
<text x="84.4" y="90.8" transform="rotate(-90 84.4 90.8)">26</text>
<text x="86.1" y="90.8" transform="rotate(-90 86.1 90.8)">27</text>
<text x="87.7" y="90.8" transform="rotate(-90 87.7 90.8)">28</text>
<text x="89.4" y="90.8" transform="rotate(-90 89.4 90.8)">29</text>
<text x="91.1" y="90.8" transform="rotate(-90 91.1 90.8)">30</text>
<text x="92.7" y="90.8" transform="rotate(-90 92.7 90.8)">31</text>
<text x="94.4" y="90.8" transform="rotate(-90 94.4 90.8)">32</text>
<text x="230.8" y="91">8</text>
<text x="230.8" y="92.6">9</text>
<text x="234.1" y="90.1">DAT0</text>
<text x="234.1" y="91.8">DAT1</text>
<text x="234.1" y="93.5">/Detect_Insert</text>
<text x="245" y="93.5" transform="rotate(-90 245 93.5)">S/GND</text>
<text x="244.2" y="97.5" transform="rotate(-90 244.2 97.5)">10</text>
<text x="106.8" y="131">4</text>
<text x="110.1" y="131.8">VCC</text>
<text x="114.9" y="131.8">BAT</text>
<text x="120.2" y="131">3</text>
<text x="137.5" y="131.8">D</text>
<text x="141.1" y="131.8">S</text>
<text x="25.2" y="134.3">C</text>
<text x="41.8" y="135.2">D+</text>
<text x="42.1" y="133.5">D-</text>
<text x="42.1" y="136.9">ID</text>
<text x="46.2" y="132.7">2</text>
<text x="46.2" y="134.3">3</text>
<text x="46.2" y="137.7">5</text>
<text x="46.2" y="136">4</text>
<text x="106.8" y="137.7">5</text>
<text x="115.1" y="135.2">VSS</text>
<text x="120.2" y="134.3">2</text>
<text x="120.2" y="137.7">1</text>
<text x="141.8" y="133.5" transform="rotate(-90 141.8 133.5)">G</text>
<text x="182.6" y="132.7">4</text>
<text x="185.8" y="133.5">IN</text>
<text x="191.3" y="133.5">SW</text>
<text x="196" y="132.7">3</text>
<text x="253.2" y="134.3">C</text>
<text x="40.3" y="138.5" transform="rotate(-90 40.3 138.5)">Shield</text>
<text x="40.6" y="138.5">GND</text>
<text x="59.4" y="140" transform="rotate(-90 59.4 140)">2</text>
<text x="64.4" y="140" transform="rotate(-90 64.4 140)">2</text>
<text x="69.4" y="140" transform="rotate(-90 69.4 140)">2</text>
<text x="110.1" y="138.5">PROGCHRG</text>
<text x="185.8" y="140.2">EN</text>
<text x="189.3" y="143.5" transform="rotate(-90 189.3 143.5)">2</text>
<text x="190.1" y="140.2" transform="rotate(-90 190.1 140.2)">GND</text>
<text x="191.7" y="140.2">FB</text>
<text x="196" y="139.4">5</text>
<text x="59.4" y="146.8" transform="rotate(-90 59.4 146.8)">1</text>
<text x="64.4" y="146.8" transform="rotate(-90 64.4 146.8)">1</text>
<text x="69.4" y="146.8" transform="rotate(-90 69.4 146.8)">1</text>
<text x="182.6" y="157.7">4</text>
<text x="185.8" y="158.5">IN</text>
<text x="191.3" y="158.5">SW</text>
<text x="196" y="157.7">3</text>
<text x="182.6" y="164.4">1</text>
<text x="185.8" y="165.2">EN</text>
<text x="190.1" y="165.2" transform="rotate(-90 190.1 165.2)">GND</text>
<text x="191.7" y="165.2">FB</text>
<text x="196" y="164.4">5</text>
<text x="189.3" y="168.5" transform="rotate(-90 189.3 168.5)">2</text>
<text x="25.1" y="184.4">D</text>
<text x="253.2" y="184.4">D</text>
<text x="193.8" y="191.1">Title</text>
<text x="193.8" y="196">Size</text>
<text x="202.1" y="196">Number</text>
<text x="235.4" y="196">Revision</text>
<text x="193.8" y="201">Date:</text>
<text x="193.8" y="202.7">File:</text>
<text x="194.6" y="198.5">C</text>
<text x="201.3" y="201">2017/3/24</text>
<text x="201.3" y="202.7">E:\CGH\..\JH_7612.SchDoc</text>
<text x="227.1" y="201">Sheet</text>
<text x="227.1" y="202.7">Drawn By:</text>
<text x="231.7" y="201">of</text>
<text x="42.3" y="206.1">1</text>
<text x="81.1" y="206.1">2</text>
<text x="119.9" y="206.1">3</text>
<text x="158.7" y="206.1">4</text>
<text x="197.6" y="206.1">5</text>
<text x="236.4" y="206.1">6</text>
</g>
<g font-size="1.5" fill="#800000">
<text x="63.9" y="15.9">VCC_12</text>
<text x="118.9" y="15.9">5V</text>
<text x="46.1" y="28.4">5V</text>
<text x="59.9" y="24.3">GND475</text>
<text x="109.7" y="24.3">LINE0</text>
<text x="217.5" y="26.8">VCC_33</text>
<text x="229.6" y="27.6">MCN</text>
<text x="229.6" y="29.3">MCP</text>
<text x="71.1" y="32.9" transform="rotate(-90 71.1 32.9)">GND</text>
<text x="72.7" y="32.9" transform="rotate(-90 72.7 32.9)">PWR_ON0</text>
<text x="76.1" y="32.9" transform="rotate(-90 76.1 32.9)">PWR_ON1</text>
<text x="77.7" y="32.9" transform="rotate(-90 77.7 32.9)">VCC_33</text>
<text x="79.4" y="32.9" transform="rotate(-90 79.4 32.9)">MICBIAS</text>
<text x="81.1" y="32.9" transform="rotate(-90 81.1 32.9)">MICP</text>
<text x="82.7" y="32.9" transform="rotate(-90 82.7 32.9)">LINE0</text>
<text x="84.4" y="32.9" transform="rotate(-90 84.4 32.9)">AGND</text>
<text x="86.1" y="34.6" transform="rotate(-90 86.1 34.6)">VCC33_ADC</text>
<text x="87.7" y="34.6" transform="rotate(-90 87.7 34.6)">MICVREF</text>
<text x="144.7" y="35.9">SPI_CS</text>
<text x="175.4" y="34.3">VCC_33</text>
<text x="217.5" y="31.8">VCC_15</text>
<text x="229.6" y="35.9">GND</text>
<text x="229.6" y="34.3">MDN</text>
<text x="229.6" y="32.6">MDP</text>
<text x="31.5" y="37.6">X32KO</text>
<text x="43.2" y="37.6">X32KI</text>
<text x="54.9" y="37.6">GND</text>
<text x="67.7" y="36.3" transform="rotate(-90 67.7 36.3)">V33_RTC</text>
<text x="137.6" y="40.1">VCC_33</text>
<text x="144.7" y="37.6">SPI_TX</text>
<text x="169.7" y="40.9">SPI_RX</text>
<text x="169.7" y="39.3">SPI_CLK</text>
<text x="209.6" y="40.9">CSI_MCLK</text>
<text x="229.6" y="39.3">CSI_SDA</text>
<text x="229.6" y="37.6">CSI_SCK</text>
<text x="229.6" y="40.9">MCLK</text>
<text x="146.5" y="44.3">GND</text>
<text x="176.4" y="45.9">GND</text>
<text x="190.4" y="44.3">VCC_33</text>
<text x="210.4" y="44.3">VCC_15</text>
<text x="36.6" y="49.3">GND</text>
<text x="44.8" y="52.6">X32KO</text>
<text x="44.8" y="51">X32KI</text>
<text x="223" y="49.3">GND</text>
<text x="44.8" y="54.3">VCC_33</text>
<text x="44.8" y="56">X12MI</text>
<text x="44.8" y="57.6">LED0</text>
<text x="49.8" y="59.3">ISP</text>
<text x="113.1" y="59.3">CSI_SCK</text>
<text x="113.1" y="57.6">CSI_SDA</text>
<text x="191.4" y="57.6">GND</text>
<text x="204.7" y="57.6">GND</text>
<text x="44.8" y="66">SDC_DATA0</text>
<text x="44.8" y="64.3">SDC_DATA1</text>
<text x="44.8" y="62.6">SDC_DATA2</text>
<text x="49.8" y="61">IOD13</text>
<text x="113.1" y="66">SPI_CS</text>
<text x="113.1" y="64.3">SPI_CLK</text>
<text x="113.1" y="62.6">SPI_RX</text>
<text x="113.1" y="61">SPI_TX</text>
<text x="44.8" y="71">SDC_CMD</text>
<text x="44.8" y="67.6">SDC_DATA3</text>
<text x="44.8" y="69.3">SDC_CLK</text>
<text x="113.1" y="71">MDN</text>
<text x="113.1" y="67.6">VCC_33</text>
<text x="122.2" y="67.6">VCC_12</text>
<text x="44.8" y="72.6">IOC12</text>
<text x="113.1" y="74.3">MCN</text>
<text x="113.1" y="75.9">MCP</text>
<text x="113.1" y="72.6">MDP</text>
<text x="141.4" y="74.3">MICBIAS</text>
<text x="167.3" y="72.6">VCC33_ADC</text>
<text x="123.1" y="79.3">GND</text>
<text x="193.7" y="81">VCC_33</text>
<text x="221.3" y="79.3">SDC_DATA2</text>
<text x="221.3" y="81">SDC_DATA3</text>
<text x="221.3" y="82.6">SDC_CMD</text>
<text x="141.4" y="86">MICP</text>
<text x="157.6" y="84.3">AGND</text>
<text x="169.2" y="85.9">AGND</text>
<text x="171.3" y="89.3">MICVREF</text>
<text x="221.3" y="89.3">SDC_DATA0</text>
<text x="221.3" y="86">SDC_CLK</text>
<text x="221.3" y="87.6">GND</text>
<text x="111.4" y="94.3">LED0</text>
<text x="157.6" y="96">AGND</text>
<text x="221.3" y="91">SDC_DATA1</text>
<text x="32.3" y="97.7">VCC_33</text>
<text x="69.4" y="99.7" transform="rotate(-90 69.4 99.7)">VCC_33</text>
<text x="72.7" y="99.7" transform="rotate(-90 72.7 99.7)">CSI_MCLK</text>
<text x="74.4" y="99.7" transform="rotate(-90 74.4 99.7)">VCC_33</text>
<text x="76.1" y="99.7" transform="rotate(-90 76.1 99.7)">USB_DM</text>
<text x="77.7" y="99.7" transform="rotate(-90 77.7 99.7)">USB_DP</text>
<text x="79.4" y="99.7" transform="rotate(-90 79.4 99.7)">GND</text>
<text x="169.2" y="101">AGND</text>
<text x="243" y="101">GND</text>
<text x="33.3" y="111">GND</text>
<text x="100.8" y="129.3">USB5V</text>
<text x="127.8" y="129.3">VBAT</text>
<text x="150.5" y="129.3">5V</text>
<text x="213.7" y="131">VCC_33</text>
<text x="49.8" y="132.7">USB_DM</text>
<text x="49.8" y="134.3">USB_DP</text>
<text x="93.1" y="137.7">PWR_ON1</text>
<text x="149.1" y="142.7">USB5V</text>
<text x="179.7" y="139.4">EN 1</text>
<text x="48.2" y="146">GND</text>
<text x="89.9" y="147.7">GND</text>
<text x="123.1" y="146">IOD13</text>
<text x="154.7" y="145.2">IOC12</text>
<text x="147.6" y="151.8">5V</text>
<text x="144.7" y="156">PWR_ON0</text>
<text x="170.4" y="156">VCC_33</text>
<text x="149.8" y="166">GND</text>
<text x="171.4" y="167.7">GND</text>
<text x="178" y="164.4">EN</text>
<text x="188.1" y="174.4">GND</text>
</g>
<g font-size="1.5" fill="#000080">
<text x="63.2" y="19.6">C3</text>
<text x="120.4" y="20.7">R15</text>
<text x="120.4" y="22.4">200K/1%</text>
<text x="51.5" y="27.1">R17</text>
<text x="51.5" y="29.6">100K</text>
<text x="111.1" y="29.3">105</text>
<text x="111.6" y="25.8">C31</text>
<text x="120.4" y="27.4">R16</text>
<text x="120.4" y="29.1">200K/1%</text>
<text x="241.2" y="24.3">J1</text>
<text x="37.7" y="35.9">Y1</text>
<text x="57" y="30.9">R10</text>
<text x="57" y="32.6">300K</text>
<text x="62.8" y="32.6">C8</text>
<text x="62.8" y="34.3">105</text>
<text x="154.7" y="32.6">U2</text>
<text x="154.7" y="34.3">SPI FLASH</text>
<text x="37.7" y="40.9">32768Hz</text>
<text x="104.8" y="40.9">U1</text>
<text x="179.3" y="40.9">C13</text>
<text x="32.9" y="42.6">C1</text>
<text x="32.9" y="44.3">12P</text>
<text x="47.8" y="42.6">C2</text>
<text x="47.8" y="44.3">12P</text>
<text x="179.3" y="42.6">104</text>
<text x="225.9" y="44.3">C4</text>
<text x="225.9" y="45.9">20PF/NC</text>
<text x="241.2" y="44.3">JH-33M</text>
<text x="194.3" y="51">C19</text>
<text x="194.3" y="52.6">106</text>
<text x="199.3" y="51">C20</text>
<text x="199.3" y="52.6">104</text>
<text x="207.6" y="51">C23</text>
<text x="207.6" y="52.6">104</text>
<text x="214.3" y="51">C9</text>
<text x="214.3" y="52.6">475</text>
<text x="40.7" y="58.8">T1</text>
<text x="40.7" y="61.5">ISP</text>
<text x="126.1" y="71">C29</text>
<text x="126.1" y="74.3">104</text>
<text x="232.9" y="74.3">SD1</text>
<text x="232.9" y="75.9">TFLASH</text>
<text x="155.2" y="79.3">R3</text>
<text x="155.2" y="81">3K</text>
<text x="161" y="79.3">C7</text>
<text x="161" y="81">105</text>
<text x="172.7" y="79.3">C22</text>
<text x="172.7" y="81">105</text>
<text x="106.4" y="86">GPCV1247A_64PIN</text>
<text x="149.7" y="84.6">C6</text>
<text x="149.7" y="89">105</text>
<text x="162.9" y="85.1">MIC1</text>
<text x="207.9" y="89.2">C26</text>
<text x="118.1" y="93.8">R5</text>
<text x="124.4" y="91.8">LED1</text>
<text x="160.4" y="90.1">ECM-4015</text>
<text x="172.7" y="94.3">C24</text>
<text x="172.7" y="96">105</text>
<text x="207.9" y="90.8">106</text>
<text x="69.8" y="101">T3</text>
<text x="118.1" y="96.3">1K</text>
<text x="124.4" y="97.7">Y</text>
<text x="36.2" y="104.3">C15</text>
<text x="36.2" y="106">104</text>
<text x="41.2" y="104.3">C10</text>
<text x="41.2" y="106">105</text>
<text x="46.2" y="104.3">C21</text>
<text x="46.2" y="106">105</text>
<text x="51.2" y="104.3">C17</text>
<text x="51.2" y="106">105</text>
<text x="57.8" y="104.3">C36</text>
<text x="57.8" y="106">475</text>
<text x="70.7" y="103">TX</text>
<text x="38.2" y="129.3">USB1</text>
<text x="74.8" y="130.2">L3</text>
<text x="108.9" y="129.3">U4</text>
<text x="136.2" y="128.5">Q1</text>
<text x="184.7" y="131">U5</text>
<text x="188.8" y="131">BL8021</text>
<text x="198" y="131.8">L1</text>
<text x="74.8" y="133.5">600R@100M</text>
<text x="91.9" y="134.3">R4</text>
<text x="91.9" y="136">4.7K</text>
<text x="99.9" y="132.5">C27</text>
<text x="103.6" y="136">105</text>
<text x="131.4" y="136">BAT1</text>
<text x="131.4" y="137.7">3.7V</text>
<text x="142.2" y="134.3">SI2301</text>
<text x="151.8" y="137.8">1N5819</text>
<text x="154.2" y="136.2">D3</text>
<text x="170" y="136.2">106</text>
<text x="170.2" y="134.3">C28</text>
<text x="198" y="135.2">4.7uH</text>
<text x="205.1" y="136">R8</text>
<text x="209.6" y="134.3">C35</text>
<text x="209.6" y="137.5">103</text>
<text x="216.3" y="136">C30</text>
<text x="223.4" y="137.7">R20</text>
<text x="38.2" y="143">USB5P</text>
<text x="61" y="142.5">ESD1</text>
<text x="66" y="142.5">ESD2</text>
<text x="71" y="142.5">ESD3</text>
<text x="91.9" y="141">R1</text>
<text x="91.9" y="142.7">10K\NC</text>
<text x="107.9" y="140.8">R9</text>
<text x="107.9" y="142.5">5.1K</text>
<text x="111.4" y="141">XT4052</text>
<text x="142" y="142.5">R11</text>
<text x="159.5" y="138.7">R2</text>
<text x="159.5" y="141.7">100K</text>
<text x="161.2" y="143.5">D1</text>
<text x="181.8" y="142.7">R13</text>
<text x="204.6" y="139.4">150K/1%</text>
<text x="205.1" y="142.7">R14</text>
<text x="216.9" y="140.3">226</text>
<text x="222.9" y="140.2">1K</text>
<text x="61" y="144.2">ESD</text>
<text x="66" y="144.2">ESD</text>
<text x="71" y="144.2">ESD</text>
<text x="142" y="144.2">10K</text>
<text x="152.9" y="149.5">S1</text>
<text x="161.2" y="148.5">100K</text>
<text x="181.8" y="144.4">10K/NC</text>
<text x="204.6" y="145.2">33.2K/1%</text>
<text x="152.9" y="153.2">ON/OFF</text>
<text x="159.5" y="150.4">R24</text>
<text x="159.5" y="153.4">100K</text>
<text x="151.8" y="159.3">R26</text>
<text x="151.8" y="161">10K</text>
<text x="156.3" y="157.7">R12</text>
<text x="156.3" y="159.3">4.7K</text>
<text x="173" y="161">C11</text>
<text x="184.7" y="156">U11 BL8021</text>
<text x="198" y="156.8">L2</text>
<text x="198" y="160.2">4.7uH</text>
<text x="205.1" y="161">R18</text>
<text x="226.3" y="157.2">R21</text>
<text x="226.3" y="159.9">2R</text>
<text x="173.7" y="164.5">475</text>
<text x="198" y="162.7">150K/1%</text>
<text x="201" y="167.7">R19</text>
<text x="217.9" y="162.7">C34</text>
<text x="218.6" y="166.2">475</text>
<text x="233.4" y="164.4">R23</text>
<text x="233.4" y="166">470R</text>
<text x="198" y="170.2">91K/1%</text>
</g>
<g font-size="1.5" fill="#f00">
<text x="242.4" y="26.8">1</text>
<text x="41.1" y="131.8">+5V</text>
<text x="46.2" y="131">1</text>
<text x="215.3" y="156">VCC_15</text>
<text x="234.9" y="158.5">VCC_12</text>
</g>
</svg>
